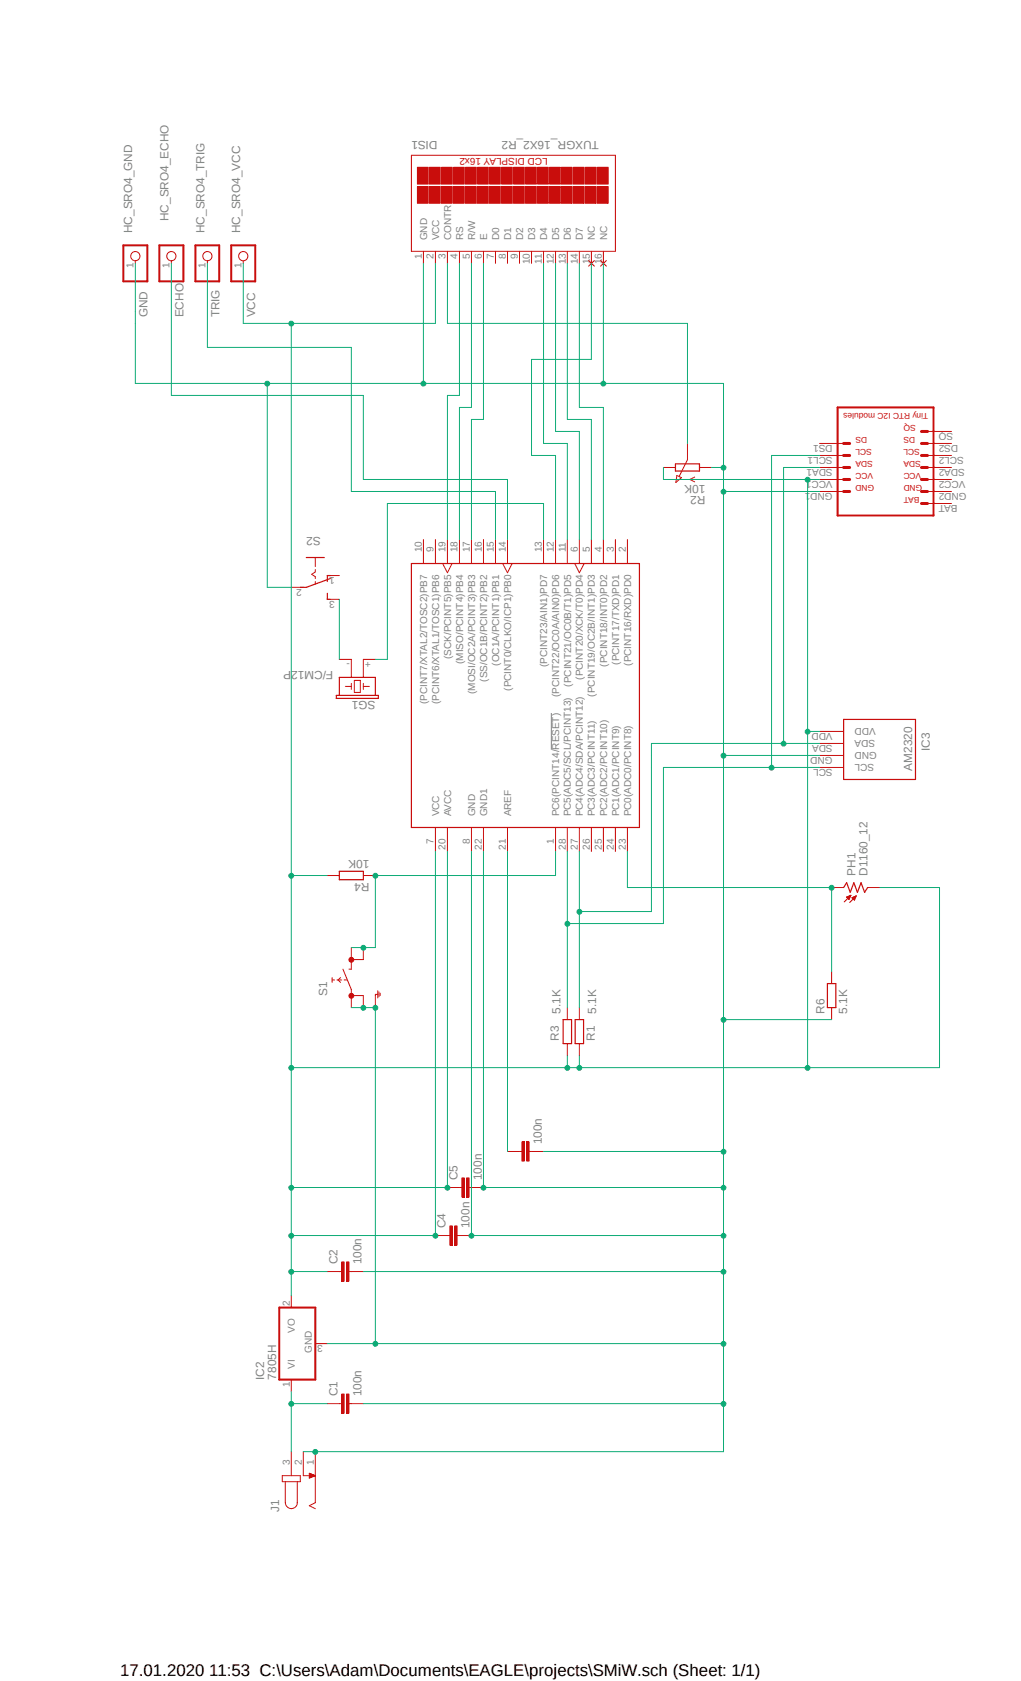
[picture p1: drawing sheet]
<svg xmlns="http://www.w3.org/2000/svg" width="216mm" height="356mm" viewBox="0 0 216 356" stroke-linecap="round" stroke-linejoin="round" font-family="sans-serif">
<path d="M25.4 25.4l180.2 295M205.6 25.4l-180.2 295" fill="none" stroke="#fff" stroke-width=".21"/>
<path d="M116.6 150.8v7.8" fill="none" stroke="#808080" stroke-width=".21"/>
<path d="M87 32.9h43.1v20.3h-43.1z" fill="none" stroke="#c90d0c" stroke-width=".21"/>
<path d="M88.3 35.4h2.3v3.5h-2.3z" fill-rule="evenodd" fill="#c90d0c"/>
<path d="M88.3 35.4h2.3v3.5h-2.3z" fill="none" stroke="#c90d0c" stroke-width=".21"/>
<path d="M88.3 39.5h2.3v3.5h-2.3z" fill-rule="evenodd" fill="#c90d0c"/>
<path d="M88.3 39.5h2.3v3.5h-2.3z" fill="none" stroke="#c90d0c" stroke-width=".21"/>
<path d="M90.8 35.4h2.3v3.5h-2.3z" fill-rule="evenodd" fill="#c90d0c"/>
<path d="M90.8 35.4h2.3v3.5h-2.3z" fill="none" stroke="#c90d0c" stroke-width=".21"/>
<path d="M90.8 39.5h2.3v3.5h-2.3z" fill-rule="evenodd" fill="#c90d0c"/>
<path d="M90.8 39.5h2.3v3.5h-2.3z" fill="none" stroke="#c90d0c" stroke-width=".21"/>
<path d="M93.3 35.4h2.3v3.5h-2.3z" fill-rule="evenodd" fill="#c90d0c"/>
<path d="M93.3 35.4h2.3v3.5h-2.3z" fill="none" stroke="#c90d0c" stroke-width=".21"/>
<path d="M93.3 39.5h2.3v3.5h-2.3z" fill-rule="evenodd" fill="#c90d0c"/>
<path d="M93.3 39.5h2.3v3.5h-2.3z" fill="none" stroke="#c90d0c" stroke-width=".21"/>
<path d="M95.9 35.4h2.3v3.5h-2.3z" fill-rule="evenodd" fill="#c90d0c"/>
<path d="M95.9 35.4h2.3v3.5h-2.3z" fill="none" stroke="#c90d0c" stroke-width=".21"/>
<path d="M95.9 39.5h2.3v3.5h-2.3z" fill-rule="evenodd" fill="#c90d0c"/>
<path d="M95.9 39.5h2.3v3.5h-2.3z" fill="none" stroke="#c90d0c" stroke-width=".21"/>
<path d="M98.4 35.4h2.3v3.5h-2.3z" fill-rule="evenodd" fill="#c90d0c"/>
<path d="M98.4 35.4h2.3v3.5h-2.3z" fill="none" stroke="#c90d0c" stroke-width=".21"/>
<path d="M98.4 39.5h2.3v3.5h-2.3z" fill-rule="evenodd" fill="#c90d0c"/>
<path d="M98.4 39.5h2.3v3.5h-2.3z" fill="none" stroke="#c90d0c" stroke-width=".21"/>
<path d="M101 35.4h2.3v3.5h-2.3z" fill-rule="evenodd" fill="#c90d0c"/>
<path d="M101 35.4h2.3v3.5h-2.3z" fill="none" stroke="#c90d0c" stroke-width=".21"/>
<path d="M101 39.5h2.3v3.5h-2.3z" fill-rule="evenodd" fill="#c90d0c"/>
<path d="M101 39.5h2.3v3.5h-2.3z" fill="none" stroke="#c90d0c" stroke-width=".21"/>
<path d="M103.5 35.4h2.3v3.5h-2.3z" fill-rule="evenodd" fill="#c90d0c"/>
<path d="M103.5 35.4h2.3v3.5h-2.3z" fill="none" stroke="#c90d0c" stroke-width=".21"/>
<path d="M103.5 39.5h2.3v3.5h-2.3z" fill-rule="evenodd" fill="#c90d0c"/>
<path d="M103.5 39.5h2.3v3.5h-2.3z" fill="none" stroke="#c90d0c" stroke-width=".21"/>
<path d="M106 35.4h2.3v3.5h-2.3z" fill-rule="evenodd" fill="#c90d0c"/>
<path d="M106 35.4h2.3v3.5h-2.3z" fill="none" stroke="#c90d0c" stroke-width=".21"/>
<path d="M106 39.5h2.3v3.5h-2.3z" fill-rule="evenodd" fill="#c90d0c"/>
<path d="M106 39.5h2.3v3.5h-2.3z" fill="none" stroke="#c90d0c" stroke-width=".21"/>
<path d="M108.6 35.4h2.3v3.5h-2.3z" fill-rule="evenodd" fill="#c90d0c"/>
<path d="M108.6 35.4h2.3v3.5h-2.3z" fill="none" stroke="#c90d0c" stroke-width=".21"/>
<path d="M108.6 39.5h2.3v3.5h-2.3z" fill-rule="evenodd" fill="#c90d0c"/>
<path d="M108.6 39.5h2.3v3.5h-2.3z" fill="none" stroke="#c90d0c" stroke-width=".21"/>
<path d="M111.1 35.4h2.3v3.5h-2.3z" fill-rule="evenodd" fill="#c90d0c"/>
<path d="M111.1 35.4h2.3v3.5h-2.3z" fill="none" stroke="#c90d0c" stroke-width=".21"/>
<path d="M111.1 39.5h2.3v3.5h-2.3z" fill-rule="evenodd" fill="#c90d0c"/>
<path d="M111.1 39.5h2.3v3.5h-2.3z" fill="none" stroke="#c90d0c" stroke-width=".21"/>
<path d="M113.7 35.4h2.3v3.5h-2.3z" fill-rule="evenodd" fill="#c90d0c"/>
<path d="M113.7 35.4h2.3v3.5h-2.3z" fill="none" stroke="#c90d0c" stroke-width=".21"/>
<path d="M113.7 39.5h2.3v3.5h-2.3z" fill-rule="evenodd" fill="#c90d0c"/>
<path d="M113.7 39.5h2.3v3.5h-2.3z" fill="none" stroke="#c90d0c" stroke-width=".21"/>
<path d="M116.2 35.4h2.3v3.5h-2.3z" fill-rule="evenodd" fill="#c90d0c"/>
<path d="M116.2 35.4h2.3v3.5h-2.3z" fill="none" stroke="#c90d0c" stroke-width=".21"/>
<path d="M116.2 39.5h2.3v3.5h-2.3z" fill-rule="evenodd" fill="#c90d0c"/>
<path d="M116.2 39.5h2.3v3.5h-2.3z" fill="none" stroke="#c90d0c" stroke-width=".21"/>
<path d="M118.7 35.4h2.3v3.5h-2.3z" fill-rule="evenodd" fill="#c90d0c"/>
<path d="M118.7 35.4h2.3v3.5h-2.3z" fill="none" stroke="#c90d0c" stroke-width=".21"/>
<path d="M118.7 39.5h2.3v3.5h-2.3z" fill-rule="evenodd" fill="#c90d0c"/>
<path d="M118.7 39.5h2.3v3.5h-2.3z" fill="none" stroke="#c90d0c" stroke-width=".21"/>
<path d="M121.2 35.4h2.3v3.5h-2.3z" fill-rule="evenodd" fill="#c90d0c"/>
<path d="M121.2 35.4h2.3v3.5h-2.3z" fill="none" stroke="#c90d0c" stroke-width=".21"/>
<path d="M121.2 39.5h2.3v3.5h-2.3z" fill-rule="evenodd" fill="#c90d0c"/>
<path d="M121.2 39.5h2.3v3.5h-2.3z" fill="none" stroke="#c90d0c" stroke-width=".21"/>
<path d="M123.8 35.4h2.3v3.5h-2.3z" fill-rule="evenodd" fill="#c90d0c"/>
<path d="M123.8 35.4h2.3v3.5h-2.3z" fill="none" stroke="#c90d0c" stroke-width=".21"/>
<path d="M123.8 39.5h2.3v3.5h-2.3z" fill-rule="evenodd" fill="#c90d0c"/>
<path d="M123.8 39.5h2.3v3.5h-2.3z" fill="none" stroke="#c90d0c" stroke-width=".21"/>
<path d="M126.3 35.4h2.3v3.5h-2.3z" fill-rule="evenodd" fill="#c90d0c"/>
<path d="M126.3 35.4h2.3v3.5h-2.3z" fill="none" stroke="#c90d0c" stroke-width=".21"/>
<path d="M126.3 39.5h2.3v3.5h-2.3z" fill-rule="evenodd" fill="#c90d0c"/>
<g fill="none" stroke="#c90d0c" stroke-width=".21">
<path d="M126.3 39.5h2.3v3.5h-2.3zM89.5 53.2v2.5M92.1 53.2v2.5M94.6 53.2v2.5M97.2 53.2v2.5M99.7 53.2v2.5M102.2 53.2v2.5M104.8 53.2v2.5M107.3 53.2v2.5M109.9 53.2v2.5M112.4 53.2v2.5M114.9 53.2v2.5"/>
<path d="M117.5 53.2v2.5M120 53.2v2.5M122.5 53.2v2.5M124.5 55.1l1.2 1.2M125.1 53.2v2.5M125.7 55.1l-1.2 1.2M127 55.1l1.2 1.2M127.6 53.2v2.5M128.2 55.1l-1.2 1.2M89.5 114.1v5.1M92.1 114.1v5.1M93.6 119.2l1 2 1-2"/>
<path d="M94.6 114.1v5.1M97.2 114.1v5.1M99.7 114.1v5.1M102.2 114.1v5.1M104.8 114.1v5.1M106.3 119.2l1 2 1-2M107.3 114.1v5.1M114.9 114.1v5.1M117.5 114.1v5.1M120 114.1v5.1M121.5 119.2l1 2 1-2M122.5 114.1v5.1"/>
<path d="M125.1 114.1v5.1M127.6 114.1v5.1M130.1 114.1v5.1M132.7 114.1v5.1M92.1 175v5.1M94.6 175v5.1M99.7 175v5.1M102.2 175v5.1M107.3 175v5.1M117.5 175v5.1M120 175v5.1M122.5 175v5.1"/>
<path d="M125.1 175v5.1M127.6 175v5.1M130.1 175v5.1M132.7 175v5.1M61.6 274.1v2.5M61.6 291.8v2.6M66.7 284.2h2.5M71.8 296.9h.5M73.8 296.9h.5M59.7 312.2h3.8v1.2h-3.8zM60.3 313.4v4.5a1.27 1.27 0 0 0 1.3 1.3 1.27 1.27 0 0 0 1.3-1.3v-4.5M61.6 307.1v5.1"/>
<path d="M64.1 307.1v5.1h2.6M65.4 311.7l1.3 .5-1.3 .5zM65.5 311.7v.9M65.6 311.7v.9M65.7 311.7v.9M65.7 311.8v.7M65.8 311.8v.7M65.9 311.9v.6M66 311.9v.5M66.1 311.9v.5M66.2 312v.4M66.3 312v.3"/>
<path d="M66.4 312v.3M66.5 312.1v.2M66.5 312.1v.1M66.6 312.1v.1M66.7 307.1v10.8l-1.3 .6 1.3 .7"/>
</g>
<path d="M59.1 276.6h7.6v15.2h-7.6z" fill="none" stroke="#c90d0c" stroke-width=".42"/>
<path d="M87 119.2h48.2v55.8h-48.2z" fill="none" stroke="#c90d0c" stroke-width=".25"/>
<path d="M72.3 294.9h.5v4.1h-.5z" fill-rule="evenodd" fill="#c90d0c"/>
<path d="M72.3 294.9h.5v4.1h-.5z" fill="none" stroke="#c90d0c" stroke-width=".21"/>
<path d="M73.3 294.9h.5v4.1h-.5z" fill-rule="evenodd" fill="#c90d0c"/>
<path d="M71.8 269h.5M73.8 269h.5M69.2 296.9h2.6M73.3 294.9h.5v4.1h-.5zM74.3 296.9h2.5" fill="none" stroke="#c90d0c" stroke-width=".21"/>
<path d="M72.3 267h.5v4h-.5z" fill-rule="evenodd" fill="#c90d0c"/>
<path d="M72.3 267h.5v4h-.5z" fill="none" stroke="#c90d0c" stroke-width=".21"/>
<path d="M73.3 267h.5v4h-.5z" fill-rule="evenodd" fill="#c90d0c"/>
<path d="M69.2 269h2.6M73.3 267h.5v4h-.5zM74.3 269h2.5M94.6 261.4h.5M96.6 261.4h.6" fill="none" stroke="#c90d0c" stroke-width=".21"/>
<path d="M95.1 259.3h.5v4.1h-.5z" fill-rule="evenodd" fill="#c90d0c"/>
<path d="M95.1 259.3h.5v4.1h-.5z" fill="none" stroke="#c90d0c" stroke-width=".21"/>
<path d="M96.1 259.3h.5v4.1h-.5z" fill-rule="evenodd" fill="#c90d0c"/>
<path d="M96.1 259.3h.5v4.1h-.5zM97.2 251.2h.5M99.2 251.2h.5M92.1 261.4h2.5M97.2 261.4h2.5" fill="none" stroke="#c90d0c" stroke-width=".21"/>
<path d="M97.7 249.2h.5v4h-.5z" fill-rule="evenodd" fill="#c90d0c"/>
<path d="M97.7 249.2h.5v4h-.5z" fill="none" stroke="#c90d0c" stroke-width=".21"/>
<path d="M98.7 249.2h.5v4h-.5z" fill-rule="evenodd" fill="#c90d0c"/>
<path d="M94.6 251.2h2.6M98.7 249.2h.5v4h-.5zM99.7 251.2h2.5M109.9 243.6h.5M111.9 243.6h.5" fill="none" stroke="#c90d0c" stroke-width=".21"/>
<path d="M110.4 241.6h.5v4h-.5z" fill-rule="evenodd" fill="#c90d0c"/>
<path d="M110.4 241.6h.5v4h-.5z" fill="none" stroke="#c90d0c" stroke-width=".21"/>
<path d="M111.4 241.6h.5v4h-.5z" fill-rule="evenodd" fill="#c90d0c"/>
<g fill="none" stroke="#c90d0c" stroke-width=".21">
<path d="M140.3 98.9h2.5M145.4 93.8v3.4l-1.8 3.6M147.9 98.9h2.6M143.1 100.6l1 .4-1.2 1.1zM145.9 101.4h2M145.9 101.4l1 .5M146.9 100.9l-1 .5M173.3 154.7h5.1M173.3 157.3h5.1M173.3 159.8h5.1M173.3 162.3h5.1M69.2 185.2h2.6"/>
<path d="M76.8 185.2h2.6M70.2 207.3h.5M70.2 206.8v1M71.2 207.3h1.1M72 206.8l-.5 .5 .5 .5M72.5 205l1.8 4.3v1.3h2.5M72.8 207.3h.5M76.8 203h-2.5v2h-.5M79.9 210.4h-.5v.2M79.9 209.6v1.5M80.1 209.8v1.1M80.4 210.1v.5"/>
<path d="M120 213.1v2.6M122.5 213.1v2.6M120 220.8v2.5M122.5 220.8v2.5M107.3 243.6h2.6M111.4 241.6h.5v4h-.5zM112.4 243.6h2.5"/>
</g>
<path d="M142.8 98.1h5.1v1.6h-5.1zM178.4 152.2h15.2v12.7h-15.2zM71.8 184.3h5v1.8h-5zM119.1 215.7h1.8v5.1h-1.8zM121.6 215.7h1.8v5.1h-1.8z" fill="none" stroke="#c90d0c" stroke-width=".25"/>
<circle cx="74.3" cy="210.7" r=".51" fill="#c90d0c"/>
<circle cx="74.3" cy="210.7" r=".51" fill="none" stroke="#c90d0c" stroke-width=".21"/>
<circle cx="74.3" cy="203" r=".51" fill="#c90d0c"/>
<g fill="none" stroke="#c90d0c" stroke-width=".21">
<path d="M28.6 55.2v.5M36.2 55.2v.5M43.9 55.2v.5M51.4 55.2v.5M173.3 93.8h5.1M173.3 96.4h5.1M173.3 98.9h5.1M196.1 93.8h5.1M196.1 96.4h5.1M196.1 98.9h5.1M196.1 91.3h5.1M66.7 117.9v1.9"/>
<path d="M173.3 101.4h5.1M173.3 104h5.1M196.1 101.4h5.1M196.1 104h5.1M196.1 106.5h5.1M61.6 124.2h2.5M66.7 120.5v.5l-.8 .5 .8 .5v.4M66.7 123v.6M69.2 126.8h2.6M69.2 121.8h2.6M71.8 139.5h2.5v3.8M79.4 139.5h-2.6v3.8"/>
<path d="M73 145.2h1.3M74.3 144.6v1.2M74.9 143.9h1.3v2.6h-1.3zM76.8 144.6v1.2M76.8 145.2h1.3M175.9 187.7h2.5M179.1 189.7v.1M179.2 189.7v.2M179.2 189.7v.3M179.3 189.7v.4M179.4 189.6v.6M179.5 189.6v.7"/>
<path d="M179.6 189.5v.6M179.7 189.5v.4M179.8 189.4v.3M179.9 189.4v.1M179.9 189.4l-1.4 1.4M179.9 189.4l-.4 .9M179.9 189.4l-.9 .4 .5 .5M180.2 189.9l.9-.4-.4 .9zM180.2 189.9v.1M180.3 189.8v.3M180.4 189.8v.4M180.5 189.8v.4"/>
<path d="M180.6 189.7v.6M180.7 189.7v.7M180.8 189.7v.5M180.8 189.6v.4M180.9 189.6v.2M181 189.5v.1M181.1 189.5l-1.4 1.4M183.5 187.7h2.5M74.3 200.4v2.6M74.3 210.6v2.5M76.8 200.4v2.6M76.8 210.6v2.5"/>
<path d="M79.4 210.6v2.5M175.9 205.5v2.6M175.9 213.1v2.6"/>
<circle cx="28.6" cy="54.2" r=".98"/>
<circle cx="36.2" cy="54.2" r=".98"/>
<circle cx="43.9" cy="54.2" r=".98"/>
<circle cx="51.4" cy="54.2" r=".98"/>
<circle cx="74.3" cy="203" r=".51"/>
</g>
<path d="M26.1 51.9h5.1v7.6h-5.1zM33.7 51.9h5.1v7.6h-5.1zM41.3 51.9h5.1v7.6h-5.1zM48.9 51.9h5.1v7.6h-5.1zM177.1 86.2h20.3v22.9h-20.3z" fill="none" stroke="#c90d0c" stroke-width=".42"/>
<path d="M178.4 98.9h1.3M178.4 96.4h1.3M178.4 93.8h1.3M194.9 98.9h1.2M194.9 96.4h1.2M194.9 93.8h1.2M194.9 91.3h1.2M178.4 104h1.3M178.4 101.4h1.3M194.9 104h1.2M194.9 101.4h1.2M194.9 106.5h1.2" fill="none" stroke="#c90d0c" stroke-width=".64"/>
<path d="M64.8 117.9h3.8M69.2 125.5v1.3h.6M69.8 122.4l-5 1.8h-1.3M69.8 121.8h-.6v1.2M71.1 147.1h8.9v.6h-8.9zM71.8 147.1v-3.8h7.6v3.8M178.4 187.7l.6-1 .8 2.1 .8-2.1 .7 2.1 .8-2.1 .7 2.1 .7-1.1M175 208.1h1.7v5h-1.7z" fill="none" stroke="#c90d0c" stroke-width=".25"/>
<path d="M153 104v203.1h-88.9" fill="none" stroke="#0dab76" stroke-width=".21"/>
<circle cx="66.7" cy="307.1" r=".51" fill="#0dab76"/>
<g fill="none" stroke="#0dab76" stroke-width=".21">
<path d="M76.8 296.9h76.2"/>
<circle cx="66.7" cy="307.1" r=".51"/>
</g>
<circle cx="153" cy="297" r=".51" fill="#0dab76"/>
<g fill="none" stroke="#0dab76" stroke-width=".21">
<path d="M76.8 269h76.2M69.2 284.2h83.8"/>
<circle cx="153" cy="297" r=".51"/>
</g>
<circle cx="153" cy="269" r=".51" fill="#0dab76"/>
<g fill="none" stroke="#0dab76" stroke-width=".21">
<path d="M99.7 261.4h53.3"/>
<circle cx="153" cy="269" r=".51"/>
</g>
<circle cx="153" cy="261.4" r=".51" fill="#0dab76"/>
<g fill="none" stroke="#0dab76" stroke-width=".21">
<path d="M102.2 251.2h50.8"/>
<circle cx="153" cy="261.4" r=".51"/>
</g>
<circle cx="153" cy="251.2" r=".51" fill="#0dab76"/>
<g fill="none" stroke="#0dab76" stroke-width=".21">
<path d="M114.9 243.6h38.1"/>
<circle cx="153" cy="251.2" r=".51"/>
</g>
<circle cx="153" cy="243.6" r=".51" fill="#0dab76"/>
<g fill="none" stroke="#0dab76" stroke-width=".21">
<path d="M102.2 180.1v71.1"/>
<circle cx="153" cy="243.6" r=".51"/>
</g>
<circle cx="102.2" cy="251.2" r=".51" fill="#0dab76"/>
<g fill="none" stroke="#0dab76" stroke-width=".21">
<path d="M99.7 180.1v81.3"/>
<circle cx="102.2" cy="251.2" r=".51"/>
</g>
<circle cx="99.7" cy="261.4" r=".51" fill="#0dab76"/>
<circle cx="99.7" cy="261.4" r=".51" fill="none" stroke="#0dab76" stroke-width=".21"/>
<circle cx="153" cy="284.3" r=".51" fill="#0dab76"/>
<g fill="none" stroke="#0dab76" stroke-width=".21">
<path d="M153 104h20.3M153 159.8h20.3"/>
<circle cx="153" cy="284.3" r=".51"/>
</g>
<circle cx="153" cy="159.9" r=".51" fill="#0dab76"/>
<g fill="none" stroke="#0dab76" stroke-width=".21">
<path d="M74.3 213.1h5.1"/>
<circle cx="153" cy="159.9" r=".51"/>
</g>
<circle cx="76.8" cy="213.2" r=".51" fill="#0dab76"/>
<g fill="none" stroke="#0dab76" stroke-width=".21">
<path d="M79.4 213.1v71.1"/>
<circle cx="76.8" cy="213.2" r=".51"/>
</g>
<circle cx="79.4" cy="213.2" r=".51" fill="#0dab76"/>
<circle cx="79.4" cy="213.2" r=".51" fill="none" stroke="#0dab76" stroke-width=".21"/>
<circle cx="79.4" cy="284.3" r=".51" fill="#0dab76"/>
<g fill="none" stroke="#0dab76" stroke-width=".21">
<path d="M150.5 98.9h2.5v5.1"/>
<circle cx="79.4" cy="284.3" r=".51"/>
</g>
<circle cx="153" cy="104" r=".51" fill="#0dab76"/>
<g fill="none" stroke="#0dab76" stroke-width=".21">
<path d="M56.5 81.1h96.5v17.8"/>
<circle cx="153" cy="104" r=".51"/>
</g>
<circle cx="153" cy="98.9" r=".51" fill="#0dab76"/>
<g fill="none" stroke="#0dab76" stroke-width=".21">
<path d="M89.5 55.7v25.4"/>
<circle cx="153" cy="98.9" r=".51"/>
</g>
<circle cx="89.5" cy="81.2" r=".51" fill="#0dab76"/>
<g fill="none" stroke="#0dab76" stroke-width=".21">
<path d="M127.6 55.7v25.4"/>
<circle cx="89.5" cy="81.2" r=".51"/>
</g>
<circle cx="127.6" cy="81.2" r=".51" fill="#0dab76"/>
<g fill="none" stroke="#0dab76" stroke-width=".21">
<path d="M56.5 81.1v43.1"/>
<circle cx="127.6" cy="81.2" r=".51"/>
</g>
<circle cx="56.5" cy="81.2" r=".51" fill="#0dab76"/>
<g fill="none" stroke="#0dab76" stroke-width=".21">
<path d="M56.5 124.2h5.1"/>
<circle cx="56.5" cy="81.2" r=".51"/>
</g>
<circle cx="153" cy="215.7" r=".51" fill="#0dab76"/>
<g fill="none" stroke="#0dab76" stroke-width=".21">
<path d="M28.6 55.7v25.4h27.9M173.3 96.4h-10.1v65.9M140.3 162.3h33M107.3 180.1v63.5M153 215.7h22.9"/>
<circle cx="153" cy="215.7" r=".51"/>
</g>
<circle cx="163.1" cy="162.4" r=".51" fill="#0dab76"/>
<g fill="none" stroke="#0dab76" stroke-width=".21">
<path d="M140.3 162.3v33.1h-20.3M120 180.1v33"/>
<circle cx="163.1" cy="162.4" r=".51"/>
</g>
<circle cx="120" cy="195.4" r=".51" fill="#0dab76"/>
<g fill="none" stroke="#0dab76" stroke-width=".21">
<path d="M173.3 98.9h-7.6v58.4M137.8 157.3h35.5"/>
<circle cx="120" cy="195.4" r=".51"/>
</g>
<circle cx="165.7" cy="157.3" r=".51" fill="#0dab76"/>
<g fill="none" stroke="#0dab76" stroke-width=".21">
<path d="M137.8 159.8v33h-15.3M122.5 180.1v33"/>
<circle cx="165.7" cy="157.3" r=".51"/>
</g>
<circle cx="122.5" cy="192.9" r=".51" fill="#0dab76"/>
<g fill="none" stroke="#0dab76" stroke-width=".21">
<path d="M137.8 157.3v2.5M61.6 294.4v12.7M61.6 296.9h7.6"/>
<circle cx="122.5" cy="192.9" r=".51"/>
</g>
<circle cx="61.6" cy="297" r=".51" fill="#0dab76"/>
<g fill="none" stroke="#0dab76" stroke-width=".21">
<path d="M61.6 261.4v12.7M61.6 269h7.6"/>
<circle cx="61.6" cy="297" r=".51"/>
</g>
<circle cx="61.6" cy="269" r=".51" fill="#0dab76"/>
<g fill="none" stroke="#0dab76" stroke-width=".21">
<path d="M92.1 180.1v81.3h-30.5"/>
<circle cx="61.6" cy="269" r=".51"/>
</g>
<circle cx="92.1" cy="261.4" r=".51" fill="#0dab76"/>
<g fill="none" stroke="#0dab76" stroke-width=".21">
<path d="M94.6 180.1v71.1h-33v10.2"/>
<circle cx="92.1" cy="261.4" r=".51"/>
</g>
<circle cx="94.6" cy="251.2" r=".51" fill="#0dab76"/>
<circle cx="94.6" cy="251.2" r=".51" fill="none" stroke="#0dab76" stroke-width=".21"/>
<circle cx="61.6" cy="261.4" r=".51" fill="#0dab76"/>
<g fill="none" stroke="#0dab76" stroke-width=".21">
<path d="M61.6 225.8v25.4"/>
<circle cx="61.6" cy="261.4" r=".51"/>
</g>
<circle cx="61.6" cy="251.2" r=".51" fill="#0dab76"/>
<g fill="none" stroke="#0dab76" stroke-width=".21">
<path d="M69.2 185.2h-7.6v40.6h60.9v-2.5"/>
<circle cx="61.6" cy="251.2" r=".51"/>
</g>
<circle cx="61.6" cy="225.9" r=".51" fill="#0dab76"/>
<g fill="none" stroke="#0dab76" stroke-width=".21">
<path d="M170.8 154.7v71.1h-48.3"/>
<circle cx="61.6" cy="225.9" r=".51"/>
</g>
<circle cx="122.5" cy="225.9" r=".51" fill="#0dab76"/>
<g fill="none" stroke="#0dab76" stroke-width=".21">
<path d="M170.8 101.4v53.3h2.5"/>
<circle cx="122.5" cy="225.9" r=".51"/>
</g>
<circle cx="170.8" cy="154.8" r=".51" fill="#0dab76"/>
<g fill="none" stroke="#0dab76" stroke-width=".21">
<path d="M170.8 101.4h2.5M120 223.3v2.5"/>
<circle cx="170.8" cy="154.8" r=".51"/>
</g>
<circle cx="120" cy="225.9" r=".51" fill="#0dab76"/>
<g fill="none" stroke="#0dab76" stroke-width=".21">
<path d="M140.3 98.9v2.5h30.5"/>
<circle cx="120" cy="225.9" r=".51"/>
</g>
<circle cx="170.8" cy="101.5" r=".51" fill="#0dab76"/>
<g fill="none" stroke="#0dab76" stroke-width=".21">
<path d="M92.1 55.7v12.7h-30.5"/>
<circle cx="170.8" cy="101.5" r=".51"/>
</g>
<circle cx="61.6" cy="185.3" r=".51" fill="#0dab76"/>
<g fill="none" stroke="#0dab76" stroke-width=".21">
<path d="M61.6 68.4v116.8M198.7 187.7v38.1h-27.9"/>
<circle cx="61.6" cy="185.3" r=".51"/>
</g>
<circle cx="170.8" cy="225.9" r=".51" fill="#0dab76"/>
<g fill="none" stroke="#0dab76" stroke-width=".21">
<path d="M51.4 55.7v12.7h10.2M186 187.7h12.7"/>
<circle cx="170.8" cy="225.9" r=".51"/>
</g>
<circle cx="61.6" cy="68.5" r=".51" fill="#0dab76"/>
<g fill="none" stroke="#0dab76" stroke-width=".21">
<path d="M79.4 185.2v15.2h-5.1"/>
<circle cx="61.6" cy="68.5" r=".51"/>
</g>
<circle cx="76.8" cy="200.5" r=".51" fill="#0dab76"/>
<g fill="none" stroke="#0dab76" stroke-width=".21">
<path d="M117.5 180.1v5.1h-38.1"/>
<circle cx="76.8" cy="200.5" r=".51"/>
</g>
<circle cx="79.4" cy="185.3" r=".51" fill="#0dab76"/>
<g fill="none" stroke="#0dab76" stroke-width=".21">
<path d="M36.2 55.7v28h40.6v17.7h30.5v12.7M43.9 55.7v17.8h30.4v30.5h30.5v10.1M94.6 55.7v12.7h50.8v25.4M97.2 55.7v28h-2.6v30.4M99.7 55.7v30.5h-2.5v27.9M102.2 55.7v33h-2.5v25.4M114.9 55.7v38.1h5.1v20.3M117.5 55.7v35.6h5v22.8M120 55.7v33h5.1v25.4M122.5 55.7v30.5h5.1v27.9M125.1 55.7v20.3h-12.7v20.4h5.1v17.7M114.9 114.1v-7.6h-33v33h-2.5"/>
<path d="M71.8 126.8v12.7M132.7 180.1v7.6h43.2v17.8"/>
<circle cx="79.4" cy="185.3" r=".51"/>
</g>
<circle cx="175.8" cy="187.8" r=".51" fill="#0dab76"/>
<circle cx="175.8" cy="187.8" r=".51" fill="none" stroke="#0dab76" stroke-width=".21"/>
<text font-size="3.6" x="25.4" y="354.6">17.01.2020 11:53 C:\Users\Adam\Documents\EAGLE\projects\SMiW.sch (Sheet: 1/1)</text>
<g font-size="2.5" fill="#808080">
<text x="92.5" y="29.8" transform="rotate(-180 92.5 29.8)">DIS1</text>
<text x="126.7" y="29.8" transform="rotate(-180 126.7 29.8)">TUXGR_16X2_R2</text>
<text x="35.6" y="46.8" transform="rotate(-90 35.6 46.8)">HC_SRO4_ECHO</text>
<text x="28" y="49.4" transform="rotate(-90 28 49.4)">HC_SRO4_GND</text>
<text x="43.2" y="49.4" transform="rotate(-90 43.2 49.4)">HC_SRO4_TRIG</text>
<text x="50.8" y="49.4" transform="rotate(-90 50.8 49.4)">HC_SRO4_VCC</text>
<text x="31.2" y="67.1" transform="rotate(-90 31.2 67.1)">GND</text>
<text x="38.8" y="67.1" transform="rotate(-90 38.8 67.1)">ECHO</text>
<text x="46.4" y="67.1" transform="rotate(-90 46.4 67.1)">TRIG</text>
<text x="54" y="67.1" transform="rotate(-90 54 67.1)">VCC</text>
<text x="149.2" y="102.7" transform="rotate(-180 149.2 102.7)">10K</text>
<text x="149.2" y="104.9" transform="rotate(-180 149.2 104.9)">R2</text>
<text x="67.8" y="113.6" transform="rotate(-180 67.8 113.6)">S2</text>
<text x="70.5" y="142" transform="rotate(-180 70.5 142)">F/CM12P</text>
<text x="79.4" y="148.4" transform="rotate(-180 79.4 148.4)">SG1</text>
<text x="196.6" y="158.8" transform="rotate(-90 196.6 158.8)">IC3</text>
<text x="192.9" y="163" transform="rotate(-90 192.9 163)">AM2320</text>
<text x="78.1" y="181.9" transform="rotate(-180 78.1 181.9)">10K</text>
<text x="180.9" y="185.2" transform="rotate(-90 180.9 185.2)">PH1</text>
<text x="183.5" y="185.2" transform="rotate(-90 183.5 185.2)">D1160_12</text>
<text x="78.1" y="186.7" transform="rotate(-180 78.1 186.7)">R4</text>
<text x="69.2" y="210.6" transform="rotate(-90 69.2 210.6)">S1</text>
<text x="118.5" y="214.5" transform="rotate(-90 118.5 214.5)">5.1K</text>
<text x="126.1" y="214.5" transform="rotate(-90 126.1 214.5)">5.1K</text>
<text x="174.3" y="214.4" transform="rotate(-90 174.3 214.4)">R6</text>
<text x="179.2" y="214.4" transform="rotate(-90 179.2 214.4)">5.1K</text>
<text x="118.2" y="220.2" transform="rotate(-90 118.2 220.2)">R3</text>
<text x="125.8" y="220.2" transform="rotate(-90 125.8 220.2)">R1</text>
<text x="114.6" y="242.1" transform="rotate(-90 114.6 242.1)">100n</text>
<text x="96.8" y="249.7" transform="rotate(-90 96.8 249.7)">C5</text>
<text x="101.9" y="249.7" transform="rotate(-90 101.9 249.7)">100n</text>
<text x="94.2" y="259.8" transform="rotate(-90 94.2 259.8)">C4</text>
<text x="99.3" y="259.8" transform="rotate(-90 99.3 259.8)">100n</text>
<text x="71.4" y="267.5" transform="rotate(-90 71.4 267.5)">C2</text>
<text x="76.5" y="267.5" transform="rotate(-90 76.5 267.5)">100n</text>
<text x="55.9" y="291.8" transform="rotate(-90 55.9 291.8)">IC2</text>
<text x="58.4" y="291.8" transform="rotate(-90 58.4 291.8)">7805H</text>
<text x="71.4" y="295.4" transform="rotate(-90 71.4 295.4)">C1</text>
<text x="76.5" y="295.4" transform="rotate(-90 76.5 295.4)">100n</text>
<text x="59.1" y="319.8" transform="rotate(-90 59.1 319.8)">J1</text>
</g>
<text font-size="2.1" fill="#c90d0c" x="115.8" y="33.4" transform="rotate(-180 115.8 33.4)">LCD DISPLAY 16x2</text>
<g font-size="2.1" fill="#808080">
<text x="90.3" y="50.8" transform="rotate(-90 90.3 50.8)">GND</text>
<text x="92.8" y="50.8" transform="rotate(-90 92.8 50.8)">VCC</text>
<text x="95.4" y="50.8" transform="rotate(-90 95.4 50.8)">CONTR</text>
<text x="97.9" y="50.8" transform="rotate(-90 97.9 50.8)">RS</text>
<text x="100.5" y="50.8" transform="rotate(-90 100.5 50.8)">R/W</text>
<text x="103" y="50.8" transform="rotate(-90 103 50.8)">E</text>
<text x="105.5" y="50.8" transform="rotate(-90 105.5 50.8)">D0</text>
<text x="108.1" y="50.8" transform="rotate(-90 108.1 50.8)">D1</text>
<text x="110.6" y="50.8" transform="rotate(-90 110.6 50.8)">D2</text>
<text x="113.2" y="50.8" transform="rotate(-90 113.2 50.8)">D3</text>
<text x="115.7" y="50.8" transform="rotate(-90 115.7 50.8)">D4</text>
<text x="118.2" y="50.8" transform="rotate(-90 118.2 50.8)">D5</text>
<text x="120.7" y="50.8" transform="rotate(-90 120.7 50.8)">D6</text>
<text x="123.3" y="50.8" transform="rotate(-90 123.3 50.8)">D7</text>
<text x="125.8" y="50.8" transform="rotate(-90 125.8 50.8)">NC</text>
<text x="128.4" y="50.8" transform="rotate(-90 128.4 50.8)">NC</text>
<text x="28.2" y="56.7" transform="rotate(-90 28.2 56.7)">1</text>
<text x="35.9" y="56.7" transform="rotate(-90 35.9 56.7)">1</text>
<text x="43.5" y="56.7" transform="rotate(-90 43.5 56.7)">1</text>
<text x="51.1" y="56.7" transform="rotate(-90 51.1 56.7)">1</text>
<text x="89.2" y="54.7" transform="rotate(-90 89.2 54.7)">1</text>
<text x="91.7" y="54.7" transform="rotate(-90 91.7 54.7)">2</text>
<text x="94.2" y="54.7" transform="rotate(-90 94.2 54.7)">3</text>
<text x="96.8" y="54.7" transform="rotate(-90 96.8 54.7)">4</text>
<text x="99.3" y="54.7" transform="rotate(-90 99.3 54.7)">5</text>
<text x="101.9" y="54.7" transform="rotate(-90 101.9 54.7)">6</text>
<text x="104.4" y="54.7" transform="rotate(-90 104.4 54.7)">7</text>
<text x="106.9" y="54.7" transform="rotate(-90 106.9 54.7)">8</text>
<text x="109.5" y="54.7" transform="rotate(-90 109.5 54.7)">9</text>
<text x="112" y="55.9" transform="rotate(-90 112 55.9)">10</text>
<text x="114.6" y="55.8" transform="rotate(-90 114.6 55.8)">11</text>
<text x="117.1" y="55.9" transform="rotate(-90 117.1 55.9)">12</text>
<text x="119.6" y="55.9" transform="rotate(-90 119.6 55.9)">13</text>
<text x="122.2" y="55.9" transform="rotate(-90 122.2 55.9)">14</text>
<text x="124.7" y="55.9" transform="rotate(-90 124.7 55.9)">15</text>
<text x="127.3" y="55.9" transform="rotate(-90 127.3 55.9)">16</text>
<text x="176.1" y="94.2" transform="rotate(-180 176.1 94.2)">DS1</text>
<text x="201.6" y="91.6" transform="rotate(-180 201.6 91.6)">SQ</text>
<text x="202.6" y="94.2" transform="rotate(-180 202.6 94.2)">DS2</text>
<text x="176.1" y="96.7" transform="rotate(-180 176.1 96.7)">SCL1</text>
<text x="176.1" y="99.2" transform="rotate(-180 176.1 99.2)">SDA1</text>
<text x="176.1" y="101.8" transform="rotate(-180 176.1 101.8)">VCC1</text>
<text x="203.8" y="96.7" transform="rotate(-180 203.8 96.7)">SCL2</text>
<text x="204" y="99.2" transform="rotate(-180 204 99.2)">SDA2</text>
<text x="204.1" y="101.8" transform="rotate(-180 204.1 101.8)">VCC2</text>
<text x="176.1" y="104.3" transform="rotate(-180 176.1 104.3)">GND1</text>
<text x="202.4" y="106.9" transform="rotate(-180 202.4 106.9)">BAT</text>
<text x="204.4" y="104.3" transform="rotate(-180 204.4 104.3)">GND2</text>
<text x="89.2" y="116.8" transform="rotate(-90 89.2 116.8)">10</text>
<text x="91.7" y="116.8" transform="rotate(-90 91.7 116.8)">9</text>
<text x="94.2" y="116.8" transform="rotate(-90 94.2 116.8)">19</text>
<text x="96.8" y="116.8" transform="rotate(-90 96.8 116.8)">18</text>
<text x="99.3" y="116.8" transform="rotate(-90 99.3 116.8)">17</text>
<text x="101.9" y="116.8" transform="rotate(-90 101.9 116.8)">16</text>
<text x="104.4" y="116.8" transform="rotate(-90 104.4 116.8)">15</text>
<text x="106.9" y="116.8" transform="rotate(-90 106.9 116.8)">14</text>
<text x="114.6" y="116.8" transform="rotate(-90 114.6 116.8)">13</text>
<text x="117.1" y="116.8" transform="rotate(-90 117.1 116.8)">12</text>
<text x="119.6" y="116.8" transform="rotate(-90 119.6 116.8)">11</text>
<text x="122.2" y="116.8" transform="rotate(-90 122.2 116.8)">6</text>
<text x="124.7" y="116.8" transform="rotate(-90 124.7 116.8)">5</text>
<text x="127.3" y="116.8" transform="rotate(-90 127.3 116.8)">4</text>
<text x="129.8" y="116.8" transform="rotate(-90 129.8 116.8)">3</text>
<text x="132.3" y="116.8" transform="rotate(-90 132.3 116.8)">2</text>
<text x="63.8" y="124.6" transform="rotate(-180 63.8 124.6)">2</text>
<text x="70.8" y="122.1" transform="rotate(-180 70.8 122.1)">1</text>
<text x="70.8" y="127.2" transform="rotate(-180 70.8 127.2)">3</text>
<text x="74" y="139.9" transform="rotate(-180 74 139.9)">-</text>
<text x="78.4" y="139.9" transform="rotate(-180 78.4 139.9)">+</text>
<text x="95.4" y="139.4" transform="rotate(-90 95.4 139.4)">(SCK/PCINT5)PB5</text>
<text x="97.9" y="140.5" transform="rotate(-90 97.9 140.5)">(MISO/PCINT4)PB4</text>
<text x="105.5" y="140.8" transform="rotate(-90 105.5 140.8)">(OC1A/PCINT1)PB1</text>
<text x="115.7" y="141.1" transform="rotate(-90 115.7 141.1)">(PCINT23/AIN1)PD7</text>
<text x="123.3" y="143.8" transform="rotate(-90 123.3 143.8)">(PCINT20/XCK/T0)PD4</text>
<text x="128.4" y="141" transform="rotate(-90 128.4 141)">(PCINT18/INT0)PD2</text>
<text x="130.9" y="140.6" transform="rotate(-90 130.9 140.6)">(PCINT17/TXD)PD1</text>
<text x="133.4" y="140.8" transform="rotate(-90 133.4 140.8)">(PCINT16/RXD)PD0</text>
<text x="90.3" y="149" transform="rotate(-90 90.3 149)">(PCINT7/XTAL2/TOSC2)PB7</text>
<text x="92.8" y="149" transform="rotate(-90 92.8 149)">(PCINT6/XTAL1/TOSC1)PB6</text>
<text x="100.5" y="146.8" transform="rotate(-90 100.5 146.8)">(MOSI/OC2A/PCINT3)PB3</text>
<text x="103" y="144.2" transform="rotate(-90 103 144.2)">(SS/OC1B/PCINT2)PB2</text>
<text x="108.1" y="146.1" transform="rotate(-90 108.1 146.1)">(PCINT0/CLKO/ICP1)PB0</text>
<text x="118.2" y="147.4" transform="rotate(-90 118.2 147.4)">(PCINT22/OC0A/AIN0)PD6</text>
<text x="120.8" y="145.2" transform="rotate(-90 120.8 145.2)">(PCINT21/OC0B/T1)PD5</text>
<text x="125.8" y="147.4" transform="rotate(-90 125.8 147.4)">(PCINT19/OC2B/INT1)PD3</text>
<text x="176.1" y="155.1" transform="rotate(-180 176.1 155.1)">VDD</text>
<text x="185.2" y="154" transform="rotate(-180 185.2 154)">VDD</text>
<text x="176.1" y="157.7" transform="rotate(-180 176.1 157.7)">SDA</text>
<text x="176.1" y="160.2" transform="rotate(-180 176.1 160.2)">GND</text>
<text x="184.8" y="161.6" transform="rotate(-180 184.8 161.6)">SCL</text>
<text x="185" y="156.5" transform="rotate(-180 185 156.5)">SDA</text>
<text x="185.4" y="159" transform="rotate(-180 185.4 159)">GND</text>
<text x="176.1" y="162.7" transform="rotate(-180 176.1 162.7)">SCL</text>
<text x="92.8" y="172.7" transform="rotate(-90 92.8 172.7)">VCC</text>
<text x="95.4" y="172.7" transform="rotate(-90 95.4 172.7)">AVCC</text>
<text x="100.5" y="172.7" transform="rotate(-90 100.5 172.7)">GND</text>
<text x="103" y="172.7" transform="rotate(-90 103 172.7)">GND1</text>
<text x="108.1" y="172.7" transform="rotate(-90 108.1 172.7)">AREF</text>
<text x="118.2" y="172.7" transform="rotate(-90 118.2 172.7)">PC6(PCINT14/RESET)</text>
<text x="120.7" y="172.7" transform="rotate(-90 120.7 172.7)">PC5(ADC5/SCL/PCINT13)</text>
<text x="123.3" y="172.7" transform="rotate(-90 123.3 172.7)">PC4(ADC4/SDA/PCINT12)</text>
<text x="125.8" y="172.7" transform="rotate(-90 125.8 172.7)">PC3(ADC3/PCINT11)</text>
<text x="128.4" y="172.7" transform="rotate(-90 128.4 172.7)">PC2(ADC2/PCINT10)</text>
<text x="130.9" y="172.7" transform="rotate(-90 130.9 172.7)">PC1(ADC1/PCINT9)</text>
<text x="133.4" y="172.7" transform="rotate(-90 133.4 172.7)">PC0(ADC0/PCINT8)</text>
<text x="91.7" y="178.6" transform="rotate(-90 91.7 178.6)">7</text>
<text x="94.2" y="179.8" transform="rotate(-90 94.2 179.8)">20</text>
<text x="99.3" y="178.6" transform="rotate(-90 99.3 178.6)">8</text>
<text x="101.9" y="179.8" transform="rotate(-90 101.9 179.8)">22</text>
<text x="106.9" y="179.8" transform="rotate(-90 106.9 179.8)">21</text>
<text x="117.1" y="178.6" transform="rotate(-90 117.1 178.6)">1</text>
<text x="119.6" y="179.8" transform="rotate(-90 119.6 179.8)">28</text>
<text x="122.2" y="179.8" transform="rotate(-90 122.2 179.8)">27</text>
<text x="124.7" y="179.8" transform="rotate(-90 124.7 179.8)">26</text>
<text x="127.3" y="179.8" transform="rotate(-90 127.3 179.8)">25</text>
<text x="129.8" y="179.8" transform="rotate(-90 129.8 179.8)">24</text>
<text x="132.3" y="179.8" transform="rotate(-90 132.3 179.8)">23</text>
<text x="61.3" y="276.3" transform="rotate(-90 61.3 276.3)">2</text>
<text x="62.4" y="282" transform="rotate(-90 62.4 282)">VO</text>
<text x="65.9" y="286.3" transform="rotate(-90 65.9 286.3)">GND</text>
<text x="68.2" y="284.6" transform="rotate(-180 68.2 284.6)">3</text>
<text x="61.3" y="293.4" transform="rotate(-90 61.3 293.4)">1</text>
<text x="62.4" y="289.5" transform="rotate(-90 62.4 289.5)">VI</text>
<text x="61.3" y="309.8" transform="rotate(-90 61.3 309.8)">3</text>
<text x="63.8" y="309.8" transform="rotate(-90 63.8 309.8)">2</text>
<text x="66.3" y="309.8" transform="rotate(-90 66.3 309.8)">1</text>
</g>
<g font-size="1.8" fill="#c90d0c">
<text x="193.7" y="90" transform="rotate(-180 193.7 90)">SQ</text>
<text x="196.3" y="87.5" transform="rotate(-180 196.3 87.5)">Tiny RTC I2C modules</text>
<text x="183.4" y="92.5" transform="rotate(-180 183.4 92.5)">DS</text>
<text x="184.4" y="95.1" transform="rotate(-180 184.4 95.1)">SCL</text>
<text x="193.5" y="92.5" transform="rotate(-180 193.5 92.5)">DS</text>
<text x="194.5" y="95.1" transform="rotate(-180 194.5 95.1)">SCL</text>
<text x="184.6" y="97.6" transform="rotate(-180 184.6 97.6)">SDA</text>
<text x="184.7" y="100.2" transform="rotate(-180 184.7 100.2)">VCC</text>
<text x="194.7" y="97.6" transform="rotate(-180 194.7 97.6)">SDA</text>
<text x="194.8" y="100.2" transform="rotate(-180 194.8 100.2)">VCC</text>
<text x="184.9" y="102.7" transform="rotate(-180 184.9 102.7)">GND</text>
<text x="194.4" y="105.2" transform="rotate(-180 194.4 105.2)">BAT</text>
<text x="195" y="102.7" transform="rotate(-180 195 102.7)">GND</text>
</g>
</svg>
